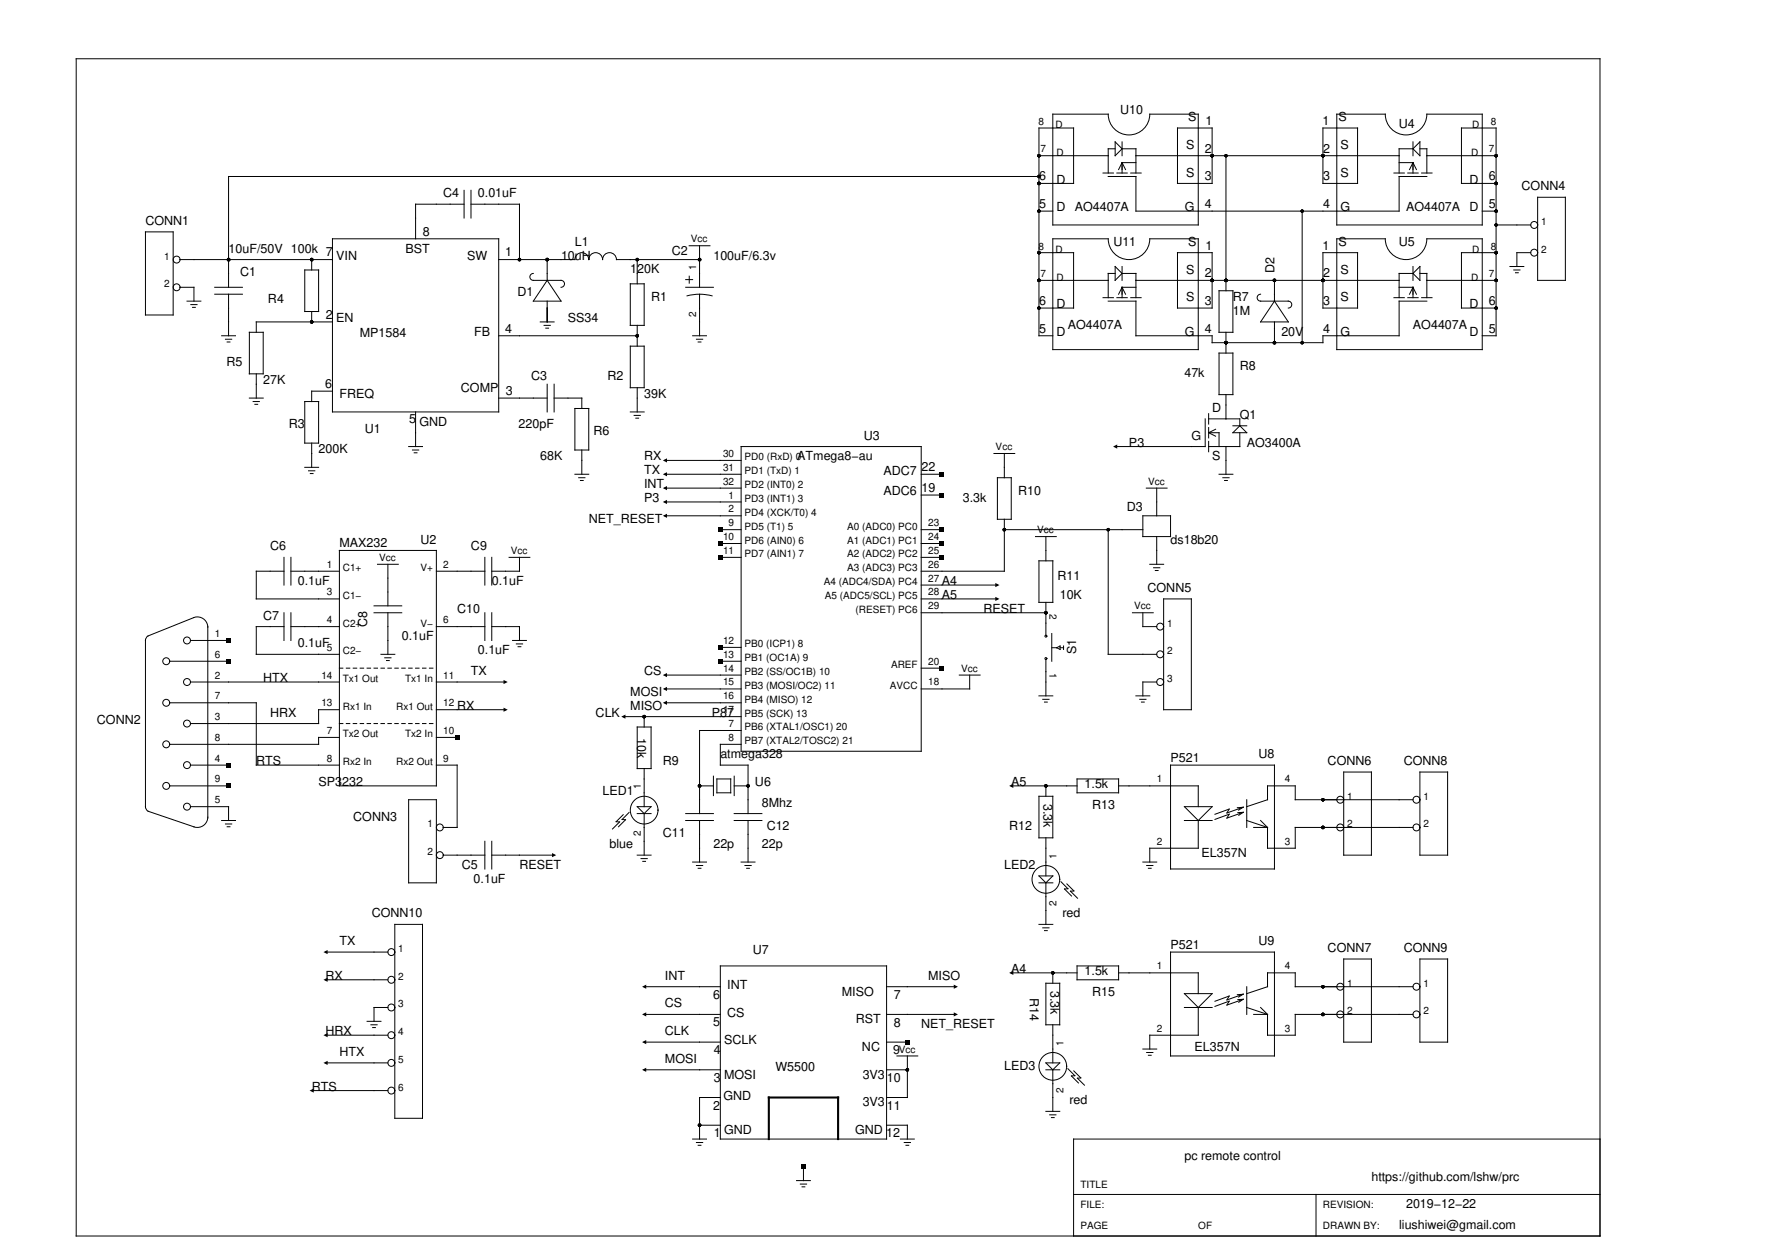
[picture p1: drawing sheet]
<svg xmlns="http://www.w3.org/2000/svg" width="297mm" height="210mm" viewBox="0 0 297 210" stroke-linecap="round" stroke-linejoin="round" font-family="sans-serif">
<g fill="none" stroke="#000" stroke-width=".17">
<path d="M12.7 9.8h254v196.3h-254zM175.5 19h9.2a3.5 3.5 0 0 0 3.5 3.5 3.5 3.5 0 0 0 3.5-3.5h8v18.5h-24.2zM222.8 19h8.1a3.5 3.5 0 0 0 3.5 3.5 3.5 3.5 0 0 0 3.4-3.5h9.3v18.5h-24.3zM24.2 38.7h4.7v13.8h-4.7zM55.4 39.8h27.7v28.9h-27.7zM77.4 34h-8.1v5.8M77.4 31.7v4.7M78.5 34h8.1v9.3M78.5 31.7v4.7M173.2 30.6h5.8v-9.3h-5.8v34.7h2.3M173.2 29.4h-135.1v18.5M173.2 26h11.5"/>
<path d="M173.2 35.2h2.3M175.5 39.8h9.2a3.5 3.5 0 0 0 3.5 3.5 3.5 3.5 0 0 0 3.5-3.5h8v18.5h-24.2zM183.9 28.8h1.7M184.7 29.4h4.6v5.8h43.9v-5.8h4.6M185.9 24.8h-1.2v4M185.9 23.7l1.1 1.1-1.1 1.2zM186.2 28.8h1.7M187 24.8h2.3v4M187 23.7v2.3M187 27.1v1.7M187 27.1h2.3M187 27.1l.6 1.2"/>
<path d="M187 27.1l-.5 1.2M188.5 28.8h1.7M189.3 26h43.9M196.3 21.3h5.7v9.3h-5.7zM204.4 26v22.5M217.1 35.2v21.9M220.5 21.3h5.8v9.3h-5.8zM222.8 39.8h8.1a3.5 3.5 0 0 0 3.5 3.5 3.5 3.5 0 0 0 3.4-3.5h9.3v18.5h-24.3zM232.4 28.8h1.7M233.2 27.1h2.3M234.7 28.8h1.7M235.5 24.8l1.2-1.1v2.3z"/>
<path d="M235.5 24.8h-2.3v4M235.5 27.1l-.6 1.2M235.5 23.7v2.3M235.5 27.1v1.7M235.5 27.1l.6 1.2M236.7 24.8h1.1v4M237 28.8h1.7M237.8 26h11.6M247.1 35.2h2.3M249.4 30.6h-5.8v-9.3h5.8v34.7h-2.3M249.4 37.5h5.8M256.3 32.9h4.6v13.8h-4.6z"/>
<path d="M30 47.9h2.3v2.3M30 43.3h25.4M31.2 50.2h2.3M31.8 50.8h1M32.1 51.2h.5M35.8 49.1h4.6M35.8 47.9h4.6M36.9 56h2.4M37.6 56.6h1M37.9 57h.4M38.1 49.1v6.9M41.6 55.4h2.3v6.9h-2.3z"/>
<path d="M50.8 45h2.3v6.9h-2.3zM52 43.3v1.7M52 51.9v1.8M55.4 53.7h-12.7v1.7M83.1 43.3h12.7a1.15 1.15 0 0 1 1.2-1.2 1.15 1.15 0 0 1 1.1 1.2 1.15 1.15 0 0 1 1.2-1.2 1.15 1.15 0 0 1 1.1 1.2 1.15 1.15 0 0 1 1.2-1.2 1.15 1.15 0 0 1 1.2 1.2h13.8M83.1 56h23.1M88.9 45.6a.58 .58 0 0 0-.6 .6 .58 .58 0 0 0 .6 .5h4.6a.58 .58 0 0 1 .6 .6 .58 .58 0 0 1-.6 .6M90.1 53.7h2.3M90.7 54.2h1M91 54.7h.4M91.2 43.3v3.4M91.2 50.2v3.5"/>
<path d="M91.2 46.7l2.3 3.5h-4.6zM105.1 57.7h2.3v6.9h-2.3zM105.1 47.3h2.3v6.9h-2.3zM106.2 43.3v4M106.2 54.2v3.5M114.3 47.9h4.6M114.3 46.6h1.2M114.5 49.3a8.1 8.1 0 0 1 4.2 0M114.9 41h3.4M114.9 46.1v1.1M115.5 56h2.3M116.1 56.6h1"/>
<path d="M116.4 57h.4M116.6 41v6.9M116.6 49.1v6.9M173.2 42.1h5.8v9.3h-5.8M173.2 46.7h11.5M183.9 49.6h1.7M184.7 50.2h4.6v5.8h12.7v1.1h18.5v-1.1h12.7v-5.8h4.6M185.9 45.6h-1.2v4M185.9 44.4l1.1 1.2-1.1 1.1zM186.2 49.6h1.7M187 47.9h2.3M187 45.6h2.3v4"/>
<path d="M187 47.9l.6 1.2M187 44.4v2.3M187 47.9v1.7M187 47.9l-.5 1.2M188.5 49.6h1.7M189.3 46.7h43.9M196.3 42.1h5.7v9.3h-5.7zM203.2 48.5h2.3v6.9h-2.3zM203.2 58.9h2.3v6.9h-2.3zM204.4 55.4v3.5M210.1 49.1a.58 .58 0 0 0-.6 .5 .58 .58 0 0 0 .6 .6h4.6a.58 .58 0 0 1 .6 .6 .58 .58 0 0 1-.6 .6M212.4 50.2l2.3 3.5h-4.6z"/>
<path d="M212.4 46.7v3.5M212.4 53.7v3.4M220.5 42.1h5.8v9.3h-5.8zM232.4 49.6h1.7M233.2 47.9h2.3M234.7 49.6h1.7M235.5 45.6h-2.3v4M235.5 45.6l1.2-1.2v2.3zM235.5 44.4v2.3M235.5 47.9v1.7M235.5 47.9l-.6 1.2M235.5 47.9l.6 1.2"/>
<path d="M236.7 45.6h1.1v4M237 49.6h1.7M237.8 46.7h11.6M249.4 42.1h-5.8v9.3h5.8M251.7 44.4h2.3M252.3 45h1.1M252.6 45.5h.5M255.2 42.1h-2.4v2.3M41.6 66.4h2.3M42.2 66.9h1M42.5 67.4h.4M42.7 62.3v4.1"/>
<path d="M50.8 66.9h2.3v7h-2.3zM50.8 77.9h2.3M51.4 78.5h1.1M51.7 79h.5M52 73.9v4M55.4 65.2h-3.4v1.7M68.1 74.5h2.3M68.8 75h1M69 75.5h.5M69.3 68.7v5.8M83.1 66.4h8.1M91.2 64.1v4.6"/>
<path d="M92.4 66.4h4.6v1.7M92.4 64.1v4.6M95.8 68.1h2.3v6.9h-2.3zM95.8 79.1h2.3M96.5 79.6h1M97 75v4.1M105.1 68.7h2.3M105.7 69.3h1M106 69.7h.4M106.2 64.6v4.1M110.8 79.1h12.7M110.8 76.8h12.7"/>
<path d="M123.5 74.5h30.1v50.8h-30.1zM153.6 79.1h3.4M165.7 75.6h3.4M166.3 79.6h2.3v7h-2.3zM167.4 75.6v4M200.9 69.8v4.7h-15M201.5 72.1h1.7v2.4M201.5 69.8h5.2v1.2M201.5 72.1l1.1 .6M201.5 69v1.7M201.5 71.3v1.7M201.5 73.6v1.7"/>
<path d="M202.6 71.6l-1.1 .5M203.2 79.1h2.3M203.8 79.6h1.1M204.4 65.8v4M204.4 74.5v4.6M205.5 72.1l1.2-1.1 1.1 1.1zM205.5 71h2.3M206.7 72.1v2.4h-5.2M47.3 95.2h-4.6v4.7h13.9M47.3 92.9v4.6M48.5 95.2h8.1M48.5 92.9v4.6"/>
<path d="M56.6 91.8h16.1v39.2h-16.1zM62.9 94.1h3.5M64.7 94.1v6.9M72.7 95.2h8.1M80.8 92.9v4.6M82 92.9v4.6M84.9 92.9h3.4M86.6 92.9v2.3h-4.6M96.8 80.1h.4M110.8 81.4h12.7M110.8 83.7h12.7M110.8 86h12.7"/>
<path d="M120.1 88.3h3.4M120.1 90.6h3.4M120.1 92.9h3.4M153.6 88.3h3.4M153.6 90.6h3.4M153.6 92.9h3.4M153.6 97.5h12.7M153.6 99.9h12.7M153.6 82.5h3.4M167.4 88.3h23.1M167.4 86.6v8.6h-13.8M172.6 89.5h3.5"/>
<path d="M173.2 93.5h2.3v6.9h-2.3zM174.3 89.5v4M184.7 88.3v20.8h8.1M190.5 86h4.6v3.5h-4.6zM191.1 81.4h3.4M191.7 94.1h2.3M192.3 94.7h1M192.6 95.1h.4M192.8 81.4v4.6M192.8 89.5v4.6M194 99.9h4.6v18.4h-4.6zM204.1 80.1h.5"/>
<path d="M28.3 117.2h14.4v10.4h13.9M28.3 110.2h9.8M31.8 113.7h24.8M31.8 106.8h6.3M32.3 103a1.73 1.73 0 0 1 2.3 1.6M32.3 103l-7.6 3-.4 .5-.1 28 .2 .5 .3 .2M34.6 104.4v32M47.3 104.5h-4.6v4.6h13.9M47.3 102.2v4.6M48.5 104.5h8.1M48.5 102.2v4.6M56.6 118.3h-3.5v2.3h-21.3"/>
<path d="M56.6 111.4h.6M57.7 111.4h.6M58.9 111.4h.6M60 111.4h.6M61.2 111.4h.6M62.3 102.2h4.7M62.3 111.4h.6M62.3 101h4.7M63.5 111.4h.6M63.5 109.1h2.3M64.1 109.7h1.1M64.4 110.1h.5"/>
<path d="M64.7 111.4h.5M64.7 102.2v6.9M65.8 111.4h.6M67 111.4h.5M68.1 111.4h.6M69.3 111.4h.6M70.4 111.4h.6M71.6 111.4h.6M72.7 104.5h8.1M72.7 113.7h11.6M72.7 118.3h11.6M80.8 102.2v4.6"/>
<path d="M82 104.5h4.6v2.3M82 102.2v4.6M85.4 106.8h2.3M86.1 107.4h1M86.4 107.8h.4M103.9 119.5h19.6M107.4 119.5v1.7M110.8 112.6h12.7M110.8 114.9h12.7M110.8 117.2h12.7M120.1 107.9h3.4M120.1 110.2h3.4"/>
<path d="M153.6 102.2h20.7M153.6 111.4h3.4M159.9 112.6h3.5M161.6 112.6v2.3h-8M173.2 116h2.3M173.8 116.6h1.1M174.1 117.1h.5M174.3 100.4v5.5M174.3 110v6M175.3 105.6v4.6M175.3 108h.8M176.1 108l.6-.3v.6z"/>
<path d="M176.7 108h.6M177.3 107.7v.6M188.8 102.2h3.4M189.3 116h2.4M190 116.6h1M190.3 117.1h.4M190.5 102.2v2.3h2.3M192.8 113.7h-2.3v2.3M24.7 135.3l7.7 2.6M28.3 131h9.8M31.8 134.5h6.3v2.3M31.8 127.6h6.3"/>
<path d="M34.6 136.2a1.73 1.73 0 0 1-2.3 1.6M36.9 136.8h2.4M37.6 137.4h1M37.9 137.8h.4M56.6 122.9h-3.5v1.2h-24.8M56.6 120.6h.6M57.7 120.6h.6M58.9 120.6h.6M60 120.6h.6M61.2 120.6h.6M62.3 120.6h.6M63.5 120.6h.6"/>
<path d="M64.7 120.6h.5M65.8 120.6h.6M67 120.6h.5M68.1 133.3h4.6v13.9h-4.6zM68.1 120.6h.6M69.3 120.6h.6M70.4 120.6h.6M71.6 120.6h.6M72.7 122.9h3.5M72.7 127.6h3.5v10.4h-2.3M103.9 135.8l-1.2 1.2h.6l-1.2 1.2M104.9 135.5l-1.2 1.1 .6 .1-1.2 1.1"/>
<path d="M106.2 121.2h2.3v6.9h-2.3zM106.2 134.5h2.3l-1.1 1.1zM106.2 135.6h2.3M107.4 128.1v6.4M107.4 135.6v7M114.3 136.8h4.6M114.3 135.6h4.6M116.6 136.8v6.9M116.6 131h2.3M118.9 129.4v3.2M119.5 129.9h2.3v2.3h-2.3zM122.4 131h2.3"/>
<path d="M122.4 136.8h4.6M122.4 135.6h4.6M122.4 129.4v3.2M123.5 121.8h-6.9v13.8M123.5 124.1h-3.4v3.5h4.6v8M124.7 136.8v6.9M168.6 131h10.9M173.2 132.8h2.3v6.9h-2.3zM174.3 131v1.8M174.3 139.7v6.3M179.5 129.9h7v2.3h-7zM186.5 131h13.2v3.5"/>
<path d="M195.1 127.6h17.3v17.3h-17.3zM197.4 134.5h4.6l-2.3 2.3zM197.4 136.8h4.6M199.7 136.8v4.6h-8v2.3M206.3 135.5l1-.1-2.8 1 .4-.7-2.4 .9M207.2 134.6l-.7 .5M207.2 135.4l-.7 .5M207.2 134.6l-1 .1M207.3 134.6l-2.8 .9 .4-.6-2.4 .9M207.8 133.3v4.7M207.8 136.8l3.5 1.2M209 138h2.3"/>
<path d="M210.1 136.8l1.2 1.2M211.3 138v3.4h4.6v-3.4h19.6M224 128.7h4.6v13.9h-4.6zM235.5 133.3h-19.6v-2.3h-4.6v2.3l-3.5 1.2M236.7 128.7h4.6v13.9h-4.6zM54.3 158.7h10.4M65.8 154.1h4.6v32.3h-4.6zM73.9 142.6h6.9M80.8 140.3v4.6M82 142.6h10.4M82 140.3v4.6M106.2 142.6h2.3"/>
<path d="M106.9 143.1h1M107.1 143.6h.5M115.5 143.7h2.3M116.1 144.3h1M116.4 144.8h.4M123.5 143.7h2.3M124.2 144.3h1M124.5 144.8h.4M173.2 154.1h2.3M173.2 146h2.3l-1.2 1.2zM173.2 147.2h2.3M173.8 154.7h1.1"/>
<path d="M174.1 155.2h.5M174.3 147.2v6.9M176.9 147l1.1 1.2h-.6l1.2 1.2M177.8 147.4l1.2 1.1-.6 .1 1.2 1.2M190.5 143.7h2.3M191.1 144.3h1.1M191.4 144.8h.5M195.1 158.7h17.3v17.4h-17.3zM224 159.9h4.6v13.8h-4.6zM236.7 159.9h4.6v13.8h-4.6zM54.3 172.6h10.4M54.3 163.4h10.4"/>
<path d="M54.3 177.2h10.4M61.2 170.3h2.3M61.8 170.9h1.1M62.1 171.3h.5M64.7 168h-2.4v2.3M107.4 173.7h12.7M107.4 169.1h12.7M107.4 178.4h12.7M107.4 164.5h12.7M120.1 161h27.7v28.9h-27.7zM147.8 173.7h3.4M147.8 169.1h11.5"/>
<path d="M147.8 178.4h3.4M147.8 164.5h11.5M149.5 176.1h3.5M151.2 176.1v6.9h-3.4M168.6 162.2h10.9M174.3 163.9h2.3v7h-2.3zM174.3 178.4h2.3M174.3 177.2h2.3l-1.1 1.2zM175.5 162.2v1.7M175.5 170.9v6.3M175.5 178.4v6.9M178 178.2l1.2 1.1-.6 .1 1.2 1.2"/>
<path d="M179 178.5l1.2 1.2-.6 .1 1.2 1.1M179.5 161h7v2.4h-7zM186.5 162.2h13.2v3.5M190.5 174.9h2.3M191.1 175.5h1.1M191.4 175.9h.5M197.4 168h4.6M197.4 165.7h4.6l-2.3 2.3zM199.7 168v4.6h-8v2.3M206.3 166.7l1-.1-2.8 1 .4-.7-2.4 .9M207.2 165.8l-.7 .4M207.2 166.6l-.7 .5"/>
<path d="M207.2 165.8h-1M207.3 165.7l-2.8 1 .4-.6-2.4 .8M207.8 164.5v4.6M207.8 168l3.5 1.1M209 169.1h2.3M210.1 168l1.2 1.1M211.3 169.1v3.5h4.6v-3.5h19.6M235.5 164.5h-19.6v-2.3h-4.6v2.3l-3.5 1.2M52 181.8h12.7M115.5 189.9h2.3M116.1 190.5h1M116.4 190.9h.4"/>
<path d="M116.6 187.6h3.5M120.1 183h-3.5v6.9M132.8 196.8h2.3M133.4 197.4h1M133.7 197.9h.5M133.9 194.5v2.3M147.8 187.6h3.4v2.3M150.1 189.9h2.3M150.7 190.5h1.1M151 190.9h.5M174.3 185.3h2.3M175 185.9h1"/>
<path d="M175.3 186.3h.4M179 199.1h87.7M219.4 199.1v7M266.7 189.9h-87.7v16.2"/>
<circle cx="255.7" cy="37.5" r=".58"/>
<circle cx="29.4" cy="43.3" r=".58"/>
<circle cx="29.4" cy="47.9" r=".58"/>
<circle cx="255.7" cy="42.1" r=".58"/>
<circle cx="27.7" cy="117.2" r=".58"/>
<circle cx="27.7" cy="110.2" r=".58"/>
<circle cx="31.2" cy="106.8" r=".58"/>
<circle cx="31.2" cy="113.7" r=".58"/>
<circle cx="174.3" cy="109.8" r=".16"/>
<circle cx="174.3" cy="106.1" r=".16"/>
<circle cx="193.4" cy="109.1" r=".58"/>
<circle cx="193.4" cy="113.7" r=".58"/>
<circle cx="193.4" cy="104.5" r=".58"/>
<circle cx="27.7" cy="124.1" r=".58"/>
<circle cx="27.7" cy="131" r=".58"/>
<circle cx="31.2" cy="120.6" r=".58"/>
<circle cx="31.2" cy="134.5" r=".58"/>
<circle cx="31.2" cy="127.6" r=".58"/>
<circle cx="73.3" cy="138" r=".58"/>
<circle cx="107.4" cy="135.1" r="2.31"/>
<circle cx="223.4" cy="133.3" r=".58"/>
<circle cx="223.4" cy="138" r=".58"/>
<circle cx="236.1" cy="133.3" r=".58"/>
<circle cx="236.1" cy="138" r=".58"/>
<circle cx="65.2" cy="158.7" r=".58"/>
<circle cx="73.3" cy="142.6" r=".58"/>
<circle cx="174.3" cy="146.6" r="2.31"/>
<circle cx="65.2" cy="163.4" r=".58"/>
<circle cx="65.2" cy="168" r=".58"/>
<circle cx="65.2" cy="177.2" r=".58"/>
<circle cx="65.2" cy="172.6" r=".58"/>
<circle cx="175.5" cy="177.8" r="2.31"/>
<circle cx="223.4" cy="169.1" r=".58"/>
<circle cx="223.4" cy="164.5" r=".58"/>
<circle cx="236.1" cy="169.1" r=".58"/>
<circle cx="236.1" cy="164.5" r=".58"/>
<circle cx="65.2" cy="181.8" r=".58"/>
</g>
<g fill="#000">
<path d="M110.5 79.1l.7-.4v.7zM110.5 76.8l.7-.4v.7zM156.7 78.7h.7v.7h-.7zM185.5 74.5l.7-.4v.7zM110.5 81.4l.7-.4v.7zM110.5 86l.7-.3v.6zM110.5 83.7l.7-.4v.7zM119.7 88h.7v.7h-.7zM119.7 90.3h.7v.7h-.7zM119.7 92.6h.7v.7h-.7zM156.7 88h.7v.7h-.7zM156.7 90.3h.7v.7h-.7z"/>
<path d="M156.7 92.6h.7v.7h-.7zM156.7 82.2h.7v.7h-.7zM165.9 97.2l.7 .3-.7 .4zM37.8 109.9h.6v.7h-.6zM37.8 106.4h.6v.7h-.6zM83.9 113.4l.7 .3-.7 .4zM83.9 118l.7 .3-.7 .4zM103.6 119.5l.7-.4v.7zM110.5 117.2l.7-.4v.7zM110.5 114.9l.7-.4v.7zM110.5 112.6l.7-.4v.7zM119.7 107.6h.7v.7h-.7z"/>
<path d="M119.7 109.9h.7v.7h-.7zM156.7 111.1h.7v.6h-.7zM165.9 99.5l.7 .4-.7 .3zM37.8 130.7h.6v.7h-.6zM37.8 127.2h.6v.7h-.6zM75.9 122.6h.6v.7h-.6zM168.2 131l.7-.3v.7zM53.9 158.7l.7-.3v.7zM92 142.2l.7 .4-.7 .3zM53.9 163.4l.7-.4v.7zM53.9 172.6l.7-.4v.7zM53.9 177.2l.7-.3v.7z"/>
<path d="M107 178.4l.7-.4v.7zM107 169.1l.7-.3v.7zM107 173.7l.7-.3v.7zM107 164.5l.7-.3v.7zM150.9 173.4h.7v.7h-.7zM159 164.2l.7 .3-.7 .4zM159 168.8l.7 .3-.7 .4zM168.2 162.2l.7-.3v.6zM51.6 181.8l.7-.3v.7zM133.6 194.2h.7v.7h-.7z"/>
<circle cx="173.2" cy="26" r=".29"/>
<circle cx="173.2" cy="35.2" r=".29"/>
<circle cx="173.2" cy="30.6" r=".29"/>
<circle cx="173.2" cy="29.4" r=".29"/>
<circle cx="202" cy="26" r=".29"/>
<circle cx="204.4" cy="26" r=".29"/>
<circle cx="217.1" cy="35.2" r=".29"/>
<circle cx="220.5" cy="26" r=".29"/>
<circle cx="249.4" cy="37.5" r=".29"/>
<circle cx="249.4" cy="26" r=".29"/>
<circle cx="249.4" cy="35.2" r=".29"/>
<circle cx="249.4" cy="30.6" r=".29"/>
<circle cx="38.1" cy="43.3" r=".29"/>
<circle cx="52" cy="53.7" r=".29"/>
<circle cx="52" cy="43.3" r=".29"/>
<circle cx="86.6" cy="43.3" r=".29"/>
<circle cx="91.2" cy="43.3" r=".29"/>
<circle cx="106.2" cy="56" r=".29"/>
<circle cx="106.2" cy="43.3" r=".29"/>
<circle cx="116.6" cy="43.3" r=".29"/>
<circle cx="173.2" cy="51.4" r=".29"/>
<circle cx="173.2" cy="46.7" r=".29"/>
<circle cx="173.2" cy="42.1" r=".29"/>
<circle cx="202" cy="46.7" r=".29"/>
<circle cx="204.4" cy="46.7" r=".29"/>
<circle cx="204.4" cy="57.1" r=".29"/>
<circle cx="212.4" cy="46.7" r=".29"/>
<circle cx="212.4" cy="57.1" r=".29"/>
<circle cx="217.1" cy="57.1" r=".29"/>
<circle cx="220.5" cy="46.7" r=".29"/>
<circle cx="249.4" cy="51.4" r=".29"/>
<circle cx="249.4" cy="46.7" r=".29"/>
<circle cx="249.4" cy="42.1" r=".29"/>
<circle cx="167.4" cy="88.3" r=".29"/>
<circle cx="184.7" cy="88.3" r=".29"/>
<circle cx="107.4" cy="119.5" r=".29"/>
<circle cx="174.3" cy="102.2" r=".29"/>
<circle cx="116.6" cy="131" r=".29"/>
<circle cx="124.7" cy="131" r=".29"/>
<circle cx="174.3" cy="131" r=".29"/>
<circle cx="220.5" cy="133.3" r=".29"/>
<circle cx="220.5" cy="138" r=".29"/>
<circle cx="151.2" cy="178.4" r=".29"/>
<circle cx="175.5" cy="162.2" r=".29"/>
<circle cx="220.5" cy="169.1" r=".29"/>
<circle cx="220.5" cy="164.5" r=".29"/>
<circle cx="116.6" cy="187.6" r=".29"/>
</g>
<path d="M128.2 189.9v-6.9h11.5v6.9" fill="none" stroke="#000" stroke-width=".35"/>
<g font-size="2.1">
<text x="186.7" y="19">U10</text>
<text x="198.1" y="20.2">S</text>
<text x="200.9" y="20.8">1</text>
<text x="220.5" y="20.8">1</text>
<text x="223.1" y="20.2">S</text>
<text x="233.2" y="21.3">U4</text>
<text x="197.7" y="29.5">S</text>
<text x="197.7" y="24.9">S</text>
<text x="200.8" y="25.4">2</text>
<text x="220.6" y="25.4">2</text>
<text x="223.5" y="29.5">S</text>
<text x="223.5" y="24.9">S</text>
<text x="73.9" y="32.9">C4</text>
<text x="79.7" y="32.9">0.01uF</text>
<text x="173.2" y="30.1">6</text>
<text x="173.2" y="34.7">5</text>
<text x="176.1" y="30.6">D</text>
<text x="176.1" y="35.3">D</text>
<text x="179.2" y="35.2">AO4407A</text>
<text x="197.5" y="35.3">G</text>
<text x="200.8" y="30.1">3</text>
<text x="200.8" y="34.7">4</text>
<text x="220.6" y="30.1">3</text>
<text x="220.6" y="34.7">4</text>
<text x="223.5" y="35.3">G</text>
<text x="234.4" y="35.2">AO4407A</text>
<text x="244.9" y="30.6">D</text>
<text x="244.9" y="35.3">D</text>
<text x="248.2" y="30.1">6</text>
<text x="248.2" y="34.7">5</text>
<text x="253.6" y="31.7">CONN4</text>
<text x="24.2" y="37.5">CONN1</text>
<text x="70.5" y="39.3">8</text>
<text x="95.8" y="41">L1</text>
<text x="185.6" y="41">U11</text>
<text x="198.1" y="41">S</text>
<text x="200.9" y="41.6">1</text>
<text x="220.5" y="41.6">1</text>
<text x="223.1" y="41">S</text>
<text x="233.2" y="41">U5</text>
<text x="38.1" y="42.1">10uF/50V 100k</text>
<text x="40.1" y="46">C1</text>
<text x="54.3" y="42.8">7</text>
<text x="56.1" y="43.3">VIN</text>
<text x="67.6" y="42.2">BST</text>
<text x="77.9" y="43.3">SW</text>
<text x="84.2" y="42.8">1</text>
<text x="93.5" y="43.3">10uH</text>
<text x="105.1" y="45.6">120K</text>
<text x="112" y="42.5">C2</text>
<text x="118.9" y="43.3">100uF/6.3v</text>
<text x="197.7" y="45.6">S</text>
<text x="200.8" y="46.2">2</text>
<text x="212.4" y="45.6" transform="rotate(-90 212.4 45.6)">D2</text>
<text x="220.6" y="46.2">2</text>
<text x="223.5" y="45.6">S</text>
<text x="44.7" y="50.6">R4</text>
<text x="54.3" y="53.2">2</text>
<text x="56.1" y="53.7">EN</text>
<text x="86.2" y="49.4">D1</text>
<text x="94.7" y="53.7">SS34</text>
<text x="108.5" y="50.2">R1</text>
<text x="173.2" y="50.8">6</text>
<text x="176.1" y="51.4">D</text>
<text x="197.7" y="50.3">S</text>
<text x="200.8" y="50.8">3</text>
<text x="205.5" y="50.2">R7</text>
<text x="205.5" y="52.5">1M</text>
<text x="220.6" y="50.8">3</text>
<text x="223.5" y="50.3">S</text>
<text x="244.9" y="51.4">D</text>
<text x="248.2" y="50.8">6</text>
<text x="60" y="56.2">MP1584</text>
<text x="79" y="56">FB</text>
<text x="84.2" y="55.5">4</text>
<text x="173.2" y="55.5">5</text>
<text x="176.1" y="56">D</text>
<text x="178" y="54.8">AO4407A</text>
<text x="197.5" y="56">G</text>
<text x="200.8" y="55.5">4</text>
<text x="213.6" y="56">20V</text>
<text x="220.6" y="55.5">4</text>
<text x="223.5" y="56">G</text>
<text x="235.5" y="54.8">AO4407A</text>
<text x="244.9" y="56">D</text>
<text x="248.2" y="55.5">5</text>
<text x="37.7" y="61">R5</text>
<text x="43.9" y="64.1">27K</text>
<text x="54.2" y="64.7">6</text>
<text x="76.8" y="65.3">COMP</text>
<text x="84.3" y="65.9">3</text>
<text x="88.5" y="63.3">C3</text>
<text x="101.2" y="63.3">R2</text>
<text x="197.4" y="62.9">47k</text>
<text x="206.7" y="61.8">R8</text>
<text x="48.1" y="71.4">R3</text>
<text x="56.6" y="66.4">FREQ</text>
<text x="68.2" y="70.5">5</text>
<text x="69.9" y="71">GND</text>
<text x="86.5" y="71.4">220pF</text>
<text x="107.4" y="66.4">39K</text>
<text x="202" y="68.7">D</text>
<text x="206.7" y="69.8">Q1</text>
<text x="53.1" y="75.6">200K</text>
<text x="60.8" y="72.1">U1</text>
<text x="90.1" y="76.8">68K</text>
<text x="98.9" y="72.5">R6</text>
<text x="107.4" y="76.8">RX</text>
<text x="132.9" y="76.8">ATmega8−au</text>
<text x="144" y="73.3">U3</text>
<text x="188.2" y="74.5">P3</text>
<text x="198.6" y="73.3">G</text>
<text x="202" y="76.8">S</text>
<text x="207.8" y="74.5">AO3400A</text>
<text x="107.4" y="79.1">TX</text>
<text x="107.4" y="81.4">INT</text>
<text x="107.4" y="83.7">P3</text>
<text x="147.3" y="82.6">ADC6</text>
<text x="147.3" y="79.1">ADC7</text>
<text x="153.6" y="82">19</text>
<text x="153.6" y="78.6">22</text>
<text x="160.5" y="83.7">3.3k</text>
<text x="169.7" y="82.5">R10</text>
<text x="98.1" y="87.2">NET_RESET</text>
<text x="187.8" y="85.2">D3</text>
<text x="45" y="91.8">C6</text>
<text x="56.6" y="91.2">MAX232</text>
<text x="70.1" y="90.6">U2</text>
<text x="78.5" y="91.8">C9</text>
<text x="195.1" y="90.6">ds18b20</text>
<text x="49.6" y="97.5">0.1uF</text>
<text x="82" y="97.5">0.1uF</text>
<text x="157" y="97.5">A4</text>
<text x="157" y="99.9">A5</text>
<text x="176.3" y="96.8">R11</text>
<text x="176.6" y="99.9">10K</text>
<text x="191.3" y="98.7">CONN5</text>
<text x="43.9" y="103.3">C7</text>
<text x="49.6" y="107.9">0.1uF</text>
<text x="61.2" y="104.5" transform="rotate(-90 61.2 104.5)">C8</text>
<text x="67" y="106.8">0.1uF</text>
<text x="76.2" y="102.2">C10</text>
<text x="163.9" y="102.2">RESET</text>
<text x="43.9" y="113.7">HTX</text>
<text x="78.5" y="112.6">TX</text>
<text x="79.7" y="109.1">0.1uF</text>
<text x="107.4" y="112.6">CS</text>
<text x="179.4" y="109.1" transform="rotate(-90 179.4 109.1)">S1</text>
<text x="45" y="119.5">HRX</text>
<text x="76.2" y="118.3">RX</text>
<text x="99.3" y="119.5">CLK</text>
<text x="105.1" y="118.3">MISO</text>
<text x="105.1" y="116">MOSI</text>
<text x="118.7" y="119.5">P87</text>
<text x="16.2" y="120.6">CONN2</text>
<text x="106.2" y="123" transform="rotate(90 106.2 123)">10k</text>
<text x="42.7" y="127.6">RTS</text>
<text x="53.1" y="131">SP3232</text>
<text x="110.5" y="127.6">R9</text>
<text x="120.1" y="126.4">atmega328</text>
<text x="125.8" y="131">U6</text>
<text x="168.6" y="131">A5</text>
<text x="180.8" y="131.4">1.5k</text>
<text x="195.1" y="127">P521</text>
<text x="209.8" y="126.4">U8</text>
<text x="221.3" y="127.6">CONN6</text>
<text x="234" y="127.6">CONN8</text>
<text x="58.9" y="136.8">CONN3</text>
<text x="100.4" y="132.6">LED1</text>
<text x="127" y="134.5">8Mhz</text>
<text x="174" y="134" transform="rotate(90 174 134)">3.3k</text>
<text x="182.1" y="134.9">R13</text>
<text x="101.6" y="141.4">blue</text>
<text x="110.5" y="139.5">C11</text>
<text x="118.9" y="141.4">22p</text>
<text x="127" y="141.4">22p</text>
<text x="127.8" y="138.4">C12</text>
<text x="168.2" y="138.3">R12</text>
<text x="200.3" y="142.9">EL357N</text>
<text x="77" y="144.9">C5</text>
<text x="79" y="147.2">0.1uF</text>
<text x="86.6" y="144.9">RESET</text>
<text x="167.4" y="144.9">LED2</text>
<text x="62" y="153">CONN10</text>
<text x="177.1" y="153">red</text>
<text x="56.6" y="157.6">TX</text>
<text x="125.5" y="159.1">U7</text>
<text x="195.1" y="158.2">P521</text>
<text x="209.8" y="157.6">U9</text>
<text x="221.3" y="158.7">CONN7</text>
<text x="234" y="158.7">CONN9</text>
<text x="54.3" y="163.4">RX</text>
<text x="110.8" y="168">CS</text>
<text x="110.8" y="163.4">INT</text>
<text x="118.9" y="166.5">6</text>
<text x="121.2" y="164.9">INT</text>
<text x="140.3" y="166">MISO</text>
<text x="149" y="166.5">7</text>
<text x="154.7" y="163.4">MISO</text>
<text x="168.6" y="162.2">A4</text>
<text x="171.6" y="166.5" transform="rotate(90 171.6 166.5)">R14</text>
<text x="175.1" y="165.2" transform="rotate(90 175.1 165.2)">3.3k</text>
<text x="180.8" y="162.6">1.5k</text>
<text x="182.1" y="166">R15</text>
<text x="54.3" y="172.6">HRX</text>
<text x="110.8" y="172.6">CLK</text>
<text x="118.9" y="171.1">5</text>
<text x="121.2" y="169.5">CS</text>
<text x="142.6" y="170.6">RST</text>
<text x="149" y="171.2">8</text>
<text x="153.6" y="171.4">NET_RESET</text>
<text x="56.6" y="176.1">HTX</text>
<text x="110.8" y="177.2">MOSI</text>
<text x="119" y="175.8">4</text>
<text x="120.7" y="179.9">MOSI</text>
<text x="120.7" y="174.1">SCLK</text>
<text x="129.3" y="178.5">W5500</text>
<text x="143.7" y="175.2">NC</text>
<text x="143.8" y="179.8">3V3</text>
<text x="148.9" y="175.8">9</text>
<text x="167.4" y="178.4">LED3</text>
<text x="199.1" y="175.3">EL357N</text>
<text x="52" y="181.8">RTS</text>
<text x="118.9" y="185">2</text>
<text x="119" y="180.4">3</text>
<text x="120.6" y="183.3">GND</text>
<text x="143.8" y="184.5">3V3</text>
<text x="147.8" y="185">11</text>
<text x="147.8" y="180.4">10</text>
<text x="178.3" y="184.1">red</text>
<text x="119" y="189.6">1</text>
<text x="120.7" y="189.1">GND</text>
<text x="142.5" y="189.1">GND</text>
<text x="147.7" y="189.6">12</text>
<text x="197.4" y="193.4">pc remote control</text>
<text x="228.6" y="196.8">https://github.com/lshw/prc</text>
<text x="234.4" y="201.5">2019−12−22</text>
<text x="233.2" y="204.9">liushiwei@gmail.com</text>
</g>
<g font-size="1.7">
<text x="173.1" y="20.8">8</text>
<text x="176" y="21.4">D</text>
<text x="245.4" y="21.4">D</text>
<text x="248.5" y="20.8">8</text>
<text x="173.5" y="25.4">7</text>
<text x="176.1" y="26">D</text>
<text x="245.2" y="26">D</text>
<text x="248.2" y="25.4">7</text>
<text x="115.2" y="40.4">Vcc</text>
<text x="173.1" y="41.6">8</text>
<text x="248.5" y="41.6">8</text>
<text x="256.9" y="37.5">1</text>
<text x="27.4" y="43.3">1</text>
<text x="27.4" y="47.9">2</text>
<text x="116" y="45" transform="rotate(-90 116 45)">1</text>
<text x="173.5" y="46.2">7</text>
<text x="176" y="42.2">D</text>
<text x="176.1" y="46.8">D</text>
<text x="245.2" y="46.8">D</text>
<text x="245.4" y="42.2">D</text>
<text x="248.2" y="46.2">7</text>
<text x="256.9" y="42.1">2</text>
<text x="116" y="52.9" transform="rotate(-90 116 52.9)">2</text>
<text x="120.5" y="76.2">30</text>
<text x="124.1" y="76.8">PD0 (RxD) 0</text>
<text x="166" y="75">Vcc</text>
<text x="120.5" y="78.5">31</text>
<text x="120.5" y="80.8">32</text>
<text x="121.5" y="83.1">1</text>
<text x="124.1" y="83.7">PD3 (INT1) 3</text>
<text x="124.1" y="79.1">PD1 (TxD) 1</text>
<text x="124.1" y="81.4">PD2 (INT0) 2</text>
<text x="191.4" y="80.8">Vcc</text>
<text x="121.5" y="85.4">2</text>
<text x="121.5" y="87.7">9</text>
<text x="124.1" y="86">PD4 (XCK/T0) 4</text>
<text x="124.1" y="88.3">PD5 (T1) 5</text>
<text x="141.2" y="88.3">A0 (ADC0) PC0</text>
<text x="154.7" y="87.7">23</text>
<text x="172.9" y="88.9">Vcc</text>
<text x="54.5" y="94.7">1</text>
<text x="57.2" y="95.2">C1+</text>
<text x="63.2" y="93.5">Vcc</text>
<text x="70.1" y="95.2">V+</text>
<text x="73.9" y="94.7">2</text>
<text x="85.1" y="92.3">Vcc</text>
<text x="120.5" y="90">10</text>
<text x="120.5" y="92.3">11</text>
<text x="124.1" y="90.6">PD6 (AIN0) 6</text>
<text x="124.1" y="92.9">PD7 (AIN1) 7</text>
<text x="141.2" y="90.6">A1 (ADC1) PC1</text>
<text x="141.2" y="92.9">A2 (ADC2) PC2</text>
<text x="141.2" y="95.2">A3 (ADC3) PC3</text>
<text x="154.7" y="90">24</text>
<text x="154.7" y="92.3">25</text>
<text x="154.7" y="94.7">26</text>
<text x="54.5" y="99.3">3</text>
<text x="57.2" y="99.9">C1−</text>
<text x="137.3" y="97.5">A4 (ADC4/SDA) PC4</text>
<text x="137.5" y="99.9">A5 (ADC5/SCL) PC5</text>
<text x="154.7" y="101.6">29</text>
<text x="154.7" y="97">27</text>
<text x="154.7" y="99.3">28</text>
<text x="189.1" y="101.6">Vcc</text>
<text x="35.8" y="106.2">1</text>
<text x="54.5" y="103.9">4</text>
<text x="57.2" y="104.5">C2+</text>
<text x="70.1" y="104.5">V−</text>
<text x="73.9" y="103.9">6</text>
<text x="120.5" y="107.4">12</text>
<text x="124.1" y="107.9">PB0 (ICP1) 8</text>
<text x="142.6" y="102.2">(RESET) PC6</text>
<text x="174.9" y="102.4" transform="rotate(90 174.9 102.4)">2</text>
<text x="194.5" y="104.5">1</text>
<text x="35.8" y="113.1">2</text>
<text x="35.8" y="109.7">6</text>
<text x="53.6" y="113.1">14</text>
<text x="54.5" y="108.5">5</text>
<text x="57.2" y="109.1">C2−</text>
<text x="57.2" y="113.7">Tx1 Out</text>
<text x="67.5" y="113.7">Tx1 In</text>
<text x="73.9" y="113.1">11</text>
<text x="120.5" y="109.7">13</text>
<text x="120.5" y="112">14</text>
<text x="124.1" y="110.2">PB1 (OC1A) 9</text>
<text x="124.1" y="112.6">PB2 (SS/OC1B) 10</text>
<text x="148.5" y="111.4">AREF</text>
<text x="154.7" y="110.8">20</text>
<text x="160.2" y="112">Vcc</text>
<text x="174.9" y="112.2" transform="rotate(90 174.9 112.2)">1</text>
<text x="194.5" y="109.1">2</text>
<text x="194.5" y="113.7">3</text>
<text x="35.8" y="116.6">7</text>
<text x="53.6" y="117.7">13</text>
<text x="57.2" y="118.3">Rx1 In</text>
<text x="66" y="118.3">Rx1 Out</text>
<text x="73.9" y="117.7">12</text>
<text x="120.5" y="114.3">15</text>
<text x="120.5" y="116.6">16</text>
<text x="120.5" y="118.9">17</text>
<text x="124.1" y="114.9">PB3 (MOSI/OC2) 11</text>
<text x="124.1" y="117.2">PB4 (MISO) 12</text>
<text x="124.1" y="119.5">PB5 (SCK) 13</text>
<text x="148.3" y="114.9">AVCC</text>
<text x="154.7" y="114.3">18</text>
<text x="35.8" y="123.5">8</text>
<text x="35.8" y="120.1">3</text>
<text x="54.5" y="122.4">7</text>
<text x="57.2" y="122.9">Tx2 Out</text>
<text x="67.5" y="122.9">Tx2 In</text>
<text x="73.9" y="122.4">10</text>
<text x="121.5" y="121.2">7</text>
<text x="121.5" y="123.5">8</text>
<text x="124.1" y="121.8">PB6 (XTAL1/OSC1) 20</text>
<text x="124.1" y="124.1">PB7 (XTAL2/TOSC2) 21</text>
<text x="35.8" y="130.4">9</text>
<text x="35.8" y="127">4</text>
<text x="54.5" y="127">8</text>
<text x="57.2" y="127.6">Rx2 In</text>
<text x="66" y="127.6">Rx2 Out</text>
<text x="73.9" y="127">9</text>
<text x="106.8" y="131.6" transform="rotate(-90 106.8 131.6)">1</text>
<text x="192.8" y="130.4">1</text>
<text x="214.2" y="130.4">4</text>
<text x="35.8" y="133.9">5</text>
<text x="71.2" y="138">1</text>
<text x="224.6" y="133.3">1</text>
<text x="224.6" y="138">2</text>
<text x="237.3" y="133.3">1</text>
<text x="237.3" y="138">2</text>
<text x="71.2" y="142.6">2</text>
<text x="106.8" y="139.5" transform="rotate(-90 106.8 139.5)">2</text>
<text x="176.1" y="143.1" transform="rotate(-90 176.1 143.1)">1</text>
<text x="192.8" y="140.8">2</text>
<text x="214.2" y="140.8">3</text>
<text x="176.1" y="151" transform="rotate(-90 176.1 151)">2</text>
<text x="66.4" y="158.7">1</text>
<text x="192.8" y="161.6">1</text>
<text x="214.2" y="161.6">4</text>
<text x="66.4" y="163.4">2</text>
<text x="66.4" y="168">3</text>
<text x="224.6" y="164.5">1</text>
<text x="237.3" y="164.5">1</text>
<text x="66.4" y="172.6">4</text>
<text x="192.8" y="172">2</text>
<text x="214.2" y="172">3</text>
<text x="224.6" y="169.1">2</text>
<text x="237.3" y="169.1">2</text>
<text x="66.4" y="177.2">5</text>
<text x="149.8" y="175.5">Vcc</text>
<text x="177.3" y="174.3" transform="rotate(-90 177.3 174.3)">1</text>
<text x="66.4" y="181.8">6</text>
<text x="177.3" y="182.2" transform="rotate(-90 177.3 182.2)">2</text>
<text x="180.1" y="198">TITLE</text>
<text x="180.1" y="201.5">FILE:</text>
<text x="220.5" y="201.5">REVISION:</text>
<text x="180.1" y="204.9">PAGE</text>
<text x="199.7" y="204.9">OF</text>
<text x="220.5" y="204.9">DRAWN BY:</text>
</g>
</svg>
